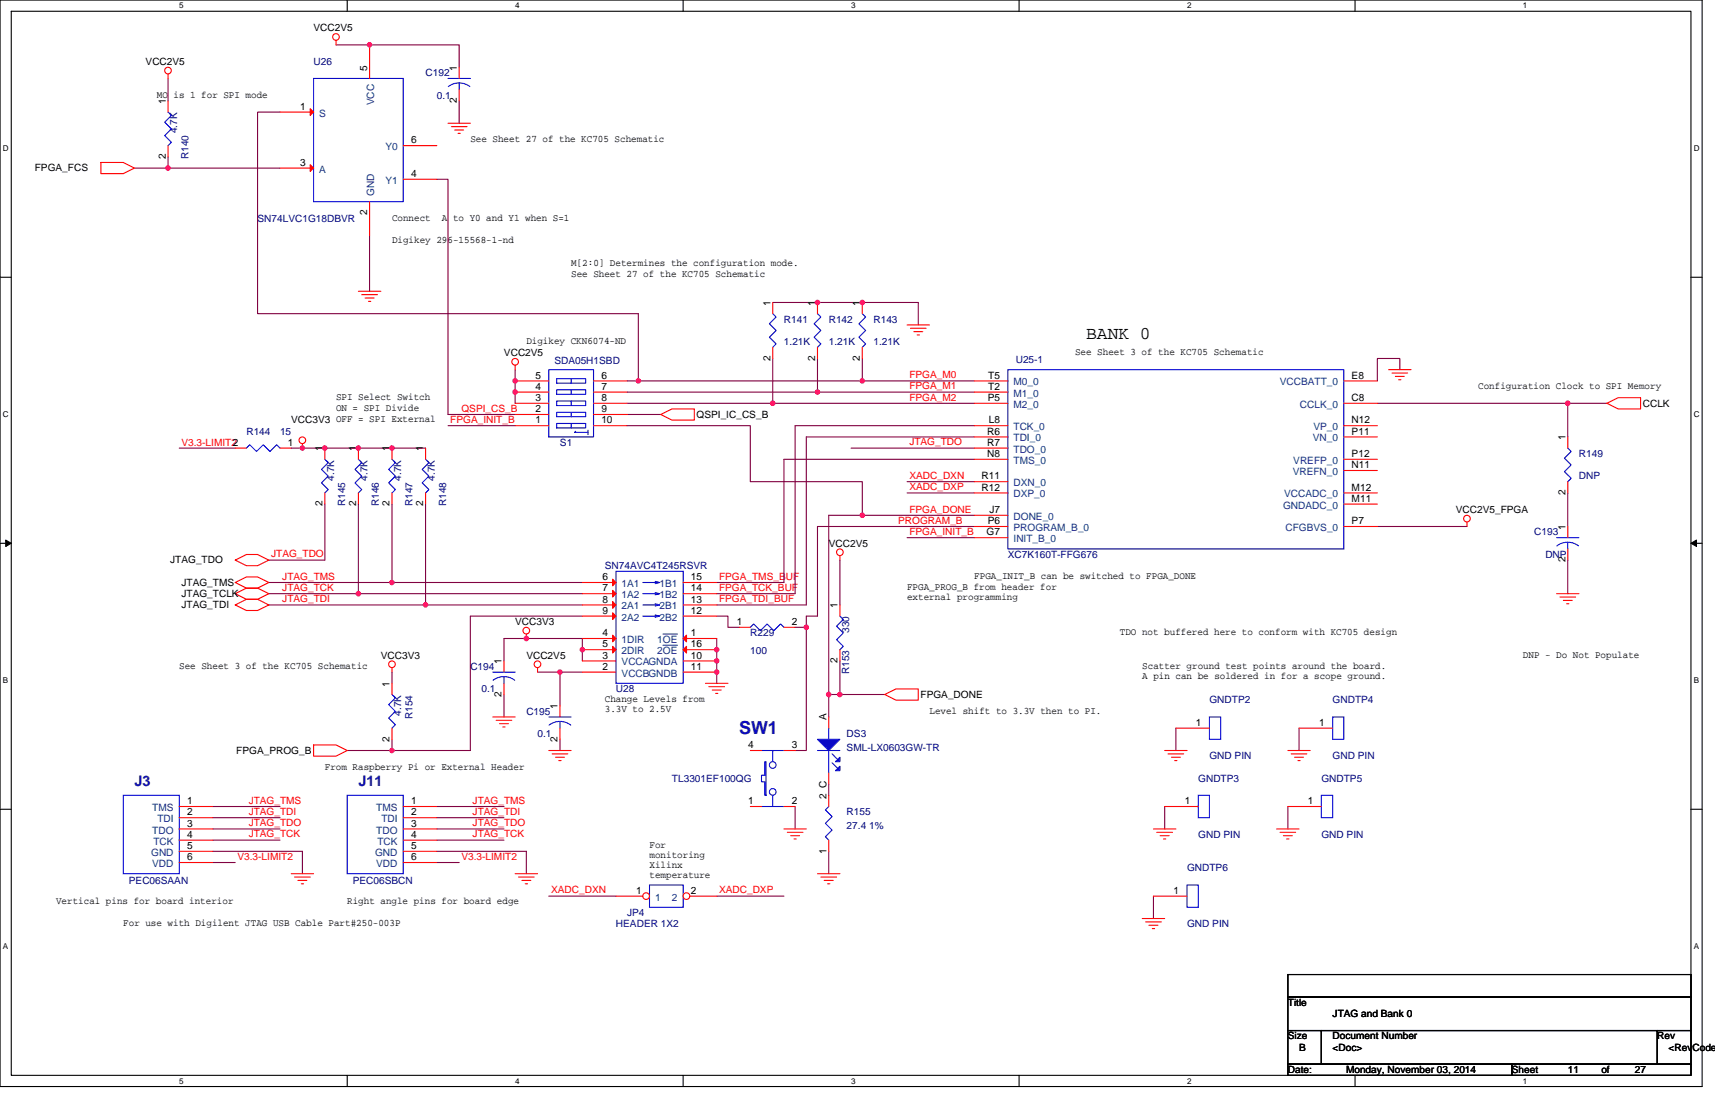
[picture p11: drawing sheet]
<svg xmlns="http://www.w3.org/2000/svg" width="432mm" height="279mm" viewBox="0 0 432 279" stroke-linecap="round" stroke-linejoin="round" font-family="sans-serif">
<path d="M0 0h428.6v273.5h-428.6zM2.8 2.8h422.9v267.9h-422.9z" fill="none" stroke="#000" stroke-width=".28"/>
<g fill="#fff">
<path d="M45.1 .3h1.1v2.3h-1.1z"/>
<path d="M45.1 271h1.1v2.2h-1.1z"/>
</g>
<path d="M87.4 0v2.8M87.4 270.7v2.8" fill="none" stroke="#000" stroke-width=".28"/>
<g fill="#fff">
<path d="M129.7 .3h1.1v2.3h-1.1z"/>
<path d="M129.7 271h1.1v2.2h-1.1z"/>
</g>
<path d="M172 0v2.8M172 270.7v2.8" fill="none" stroke="#000" stroke-width=".28"/>
<g fill="#fff">
<path d="M214.3 .3h1.1v2.3h-1.1z"/>
<path d="M214.3 271h1.1v2.2h-1.1z"/>
</g>
<path d="M256.6 0v2.8M256.6 270.7v2.8" fill="none" stroke="#000" stroke-width=".28"/>
<g fill="#fff">
<path d="M298.9 .3h1.1v2.3h-1.1z"/>
<path d="M298.9 271h1.1v2.2h-1.1z"/>
</g>
<path d="M341.2 0v2.8M341.2 270.7v2.8" fill="none" stroke="#000" stroke-width=".28"/>
<g fill="#fff">
<path d="M383.5 .3h1.1v2.3h-1.1z"/>
<path d="M383.5 271h1.1v2.2h-1.1z"/>
<path d="M.7 36.3h1.5v2.3h-1.5z"/>
<path d="M426.5 36.3h1.4v2.3h-1.4z"/>
<path d="M.7 103.3h1.5v2.2h-1.5z"/>
<path d="M426.5 103.3h1.4v2.2h-1.4z"/>
</g>
<path d="M0 69.8h2.8M425.7 69.8h2.9" fill="none" stroke="#000" stroke-width=".28"/>
<g fill="#fff">
<path d="M.7 170.2h1.4v2.3h-1.4z"/>
<path d="M426.5 170.2h1.3v2.3h-1.3z"/>
</g>
<path d="M0 136.8h2.8M425.7 136.8h2.9" fill="none" stroke="#000" stroke-width=".28"/>
<path d="M1.4 135.9l1.4 .9-1.4 .8zM425.7 136.8l1.4-.9v1.7z" fill="#000" stroke="#000" stroke-width=".25"/>
<g fill="#fff">
<path d="M.7 237.2h1.4v2.2h-1.4z"/>
<path d="M426.4 237.2h1.4v2.2h-1.4z"/>
</g>
<path d="M0 203.7h2.8M425.7 203.7h2.9M324.3 245.3h101.4v5.7h-101.4zM324.3 251h101.4v8.4h-101.4zM324.3 259.4h8.4v8.5h-8.4zM332.7 259.4h84.6v8.5h-84.6zM417.3 259.4h8.4v8.5h-8.4zM324.3 267.9h56.3v2.8h-56.3zM380.6 267.9h45.1v2.8h-45.1z" fill="none" stroke="#000" stroke-width=".28"/>
<g fill="none" stroke="#800040" stroke-width=".28">
<path d="M42.3 19.7v5.7M84.6 11.3h31v5.6M42.3 39.5v2.8M70.5 28.2h-5.6v50.8h95.8v16.9M115.6 25.4v5.6M33.8 42.3h8.5M42.3 42.3h28.2M93 59.2v14.1M110 45.1h2.8v59.2h16.9M194.6 76.1h36.6v5.7M129.7 93v8.5M157.9 95.9h2.8"/>
<path d="M157.9 98.7h47.9M160.7 95.9h56.4M194.6 90.2v11.3M205.8 90.2v8.5M205.8 98.7h39.5M217.1 90.2v5.7M217.1 95.9h28.2M352.4 93v-2.8h-5.6v5.7M45.1 112.8h14.1M107.1 112.8h-33.8M112.8 107.1h16.9M157.9 107.1h31v14.1h28.2v8.5"/>
<path d="M157.9 104.3h8.5M157.9 101.5h36.7M194.6 101.5h50.7M214.3 112.8h31M245.3 107.1h-45.1v42.3h-19.7M245.3 110h-42.3v42.3h-22.5M245.3 115.6h-47.9v31h-16.9M346.8 101.5h47.9M394.7 101.5v8.5M394.7 101.5h9.9M81.8 126.9v14.1h-14.1M90.2 126.9v22.5"/>
<path d="M98.7 126.9v19.7M107.1 126.9v25.4M217.1 129.7h-8.4v45.1M217.1 129.7h28.2M228.4 121.2h16.9M228.4 135.3h16.9M228.4 124.1h16.9M245.3 132.5h-39.5v22.6h-2.8v2.8M346.8 132.5h22.6M394.7 124.1v8.4M67.7 146.6h31M67.7 149.4h22.5"/>
<path d="M67.7 152.3h39.4M90.2 149.4h56.4M98.7 146.6h47.9M107.1 152.3h39.5M146.6 155.1h-28.2v33.8h-19.7M180.5 155.1h2.8v2.8h2.8M200.2 157.9h2.8M203 157.9v31h-2.8M211.5 141v11.3M394.7 141v8.4M98.7 169.2v2.8M126.9 174.8v5.7"/>
<path d="M135.3 169.2h5.7M141 169.2h5.6M141 169.2v8.4M146.6 166.4v-5.7h-19.7v5.7M180.5 160.7v11.3M208.7 174.8v5.7M211.5 166.4v8.4h-2.8M211.5 174.8h11.3M87.4 188.9h11.3M98.7 186.1v2.8M141 186.1v2.8M208.7 197.4v2.8"/>
<path d="M296.1 183.3v5.6M327.1 183.3v5.6M53.6 203h16.9M53.6 211.5h16.9M53.6 205.8h16.9M53.6 208.7h16.9M53.6 217.1h5.6M53.6 214.3h22.5v5.6M110 217.1h5.6M110 214.3h22.5v5.6M110 203h16.9M110 211.5h16.9"/>
<path d="M110 205.8h16.9M110 208.7h16.9M200.2 203v5.7M208.7 214.3v5.6M293.2 203v5.7M324.3 203v5.7M138.2 225.6h16.9M180.5 225.6h16.9M290.4 225.6v5.6"/>
</g>
<g fill="#f0f" stroke="#f0f" stroke-width=".28">
<circle cx="205.8" cy="98.7" r=".55"/>
<circle cx="194.5" cy="101.5" r=".56"/>
<circle cx="129.7" cy="98.7" r=".56"/>
<circle cx="129.7" cy="95.9" r=".56"/>
<circle cx="132.5" cy="160.7" r=".55"/>
<circle cx="141" cy="169.2" r=".55"/>
<circle cx="98.7" cy="146.6" r=".55"/>
<circle cx="90.2" cy="149.4" r=".55"/>
<circle cx="146.6" cy="163.5" r=".55"/>
<circle cx="180.4" cy="166.3" r=".55"/>
<circle cx="180.4" cy="163.5" r=".55"/>
<circle cx="180.4" cy="169.2" r=".55"/>
<circle cx="107.1" cy="152.2" r=".55"/>
<circle cx="394.7" cy="101.5" r=".56"/>
<circle cx="42.3" cy="42.3" r=".55"/>
<circle cx="160.7" cy="95.9" r=".55"/>
<circle cx="217.1" cy="95.9" r=".55"/>
<circle cx="93" cy="11.3" r=".55"/>
<circle cx="217.1" cy="129.7" r=".56"/>
<circle cx="208.6" cy="174.8" r=".55"/>
<circle cx="205.8" cy="76.1" r=".55"/>
<circle cx="217.1" cy="76.1" r=".55"/>
<circle cx="76.1" cy="112.8" r=".55"/>
<circle cx="81.8" cy="112.8" r=".55"/>
<circle cx="90.2" cy="112.8" r=".55"/>
<circle cx="98.7" cy="112.8" r=".55"/>
<circle cx="98.7" cy="188.9" r=".55"/>
<circle cx="203" cy="157.9" r=".56"/>
<circle cx="211.5" cy="174.8" r=".55"/>
</g>
<g fill="none" stroke="#f00" stroke-width=".28">
<path d="M42.3 18.6v1.1M84.6 10.2v1.1M93 11.3v8.4M42.3 25.4v2.8M42.3 36.7v2.8M70.5 28.2h8.5M101.5 36.7h8.5M112.8 31h5.6M113.6 31.9h4M114.5 32.7h2.2M115.3 33.6h.6M25.4 40.9h5.6l2.8 1.4-2.8 1.4h-5.6z"/>
<path d="M70.5 42.3h8.5M93 50.8v8.4M101.5 45.1h8.5M90.2 73.3h5.7M91.1 74.2h3.9M91.9 75h2.3M92.8 75.9h.5M194.6 76.1v2.9M129.7 91.9v1.1M129.7 98.7h8.5M129.7 95.9h8.5M149.4 98.7h8.5"/>
<path d="M149.4 95.9h8.5M194.6 87.4v2.8M228.4 81.8h5.6M229.2 82.6h4M230.1 83.5h2.2M230.9 84.3h.6M245.3 95.9h8.5M245.3 98.7h8.5M338.3 95.9h8.5M349.6 93h5.7M350.5 93.9h3.9M351.3 94.7h2.3"/>
<path d="M352.1 95.6h.6M59.2 112.8h2.8M70.5 112.8h2.8M76.1 111.7v1.1M81.8 112.8v2.8M98.7 112.8v2.8M129.7 107.1h8.5M129.7 104.3h8.5M129.7 101.5h8.5M149.4 107.1h8.5M149.4 104.3h8.5M149.4 101.5h8.5"/>
<path d="M166.4 104.3l2.8-1.4h5.6v2.8h-5.6zM245.3 101.5h8.5M245.3 107.1h8.5M245.3 110h8.5M245.3 112.8h8.5M245.3 115.6h8.5M338.3 101.5h8.5M338.3 110h8.5M338.3 107.1h8.5M338.3 118.4h8.5M338.3 115.6h8.5M394.7 110v2.8"/>
<path d="M404.6 101.5l2.8-1.4h5.7v2.8h-5.7zM81.8 124.1v2.8M98.7 124.1v2.8M211.5 139.9v1.1M245.3 129.7h8.5M245.3 121.2h8.5M245.3 124.1h8.5M245.3 135.3h8.5M245.3 132.5h8.5M338.3 132.5h8.5M338.3 126.9h8.5M338.3 124.1h8.5"/>
<path d="M369.4 131.4v1.1M394.7 132.5v2.8M394.7 138.2v2.8M394.7 121.2v2.9M59.2 146.6l2.8-1.4h2.9l2.8 1.4-2.8 1.4h-2.9zM59.2 152.3l2.8-1.4h2.9l2.8 1.4-2.8 1.4h-2.9zM59.2 141l2.8-1.4h2.9l2.8 1.4-2.8 1.4h-2.9zM59.2 149.4l2.8-1.4h2.9l2.8 1.4-2.8 1.5h-2.9zM132.5 159.6v1.1M146.6 155.1h8.5M146.6 152.3h8.5M146.6 149.4h8.5"/>
<path d="M146.6 146.6h8.5M172 155.1h8.5M172 152.3h8.5M172 149.4h8.5M172 146.6h8.5M186.1 157.9h2.8M197.4 157.9h2.8M211.5 152.3v2.8M391.9 149.4h5.7M392.8 150.3h3.9M393.6 151.1h2.3M394.4 152h.6"/>
<path d="M98.7 168.1v1.1M98.7 172v2.8M135.3 168.1v1.1M146.6 163.5h8.5M146.6 160.7h8.5M146.6 169.2h8.5M146.6 166.4h8.5M172 163.5h8.5M172 166.4h8.5M172 160.7h8.5M172 169.2h8.5M177.6 172h5.7"/>
<path d="M178.5 172.8h3.9M179.3 173.7h2.3M180.2 174.5h.5M211.5 163.5v2.9M222.8 174.8l2.8-1.4h5.6v2.8h-5.6zM79 187.5h5.6l2.8 1.4-2.8 1.4h-5.6zM98.7 183.3v2.8M124.1 180.5h5.6M124.9 181.3h4M125.8 182.2h2.2M126.6 183h.6M138.2 188.9h5.6"/>
<path d="M139 189.8h4M139.9 190.6h2.2M140.7 191.5h.6M293.2 188.9h5.7M294.1 189.8h3.9M294.9 190.6h2.3M295.8 191.5h.5M296.1 183.3h8.4M324.3 188.9h5.6M325.1 189.8h3.9M325.9 190.6h2.3M326.8 191.5h.5"/>
<path d="M327.1 183.3h8.4M73.3 219.9h5.7M101.5 203h8.5M101.5 205.8h8.5M101.5 208.7h8.5M101.5 211.5h8.5M101.5 214.3h8.5M101.5 217.1h8.5M129.7 219.9h5.6M197.4 208.7h5.6M198.2 209.5h4M199.1 210.4h2.2"/>
<path d="M199.9 211.2h.6M205.8 219.9h5.7M290.4 208.7h5.7M291.3 209.5h3.9M292.1 210.4h2.3M292.9 211.2h.6M293.2 203h8.5M321.4 208.7h5.7M322.3 209.5h3.9M323.1 210.4h2.3M324 211.2h.5M74.2 220.8h3.9"/>
<path d="M75 221.6h2.3M75.9 222.5h.5M130.6 220.8h3.9M131.4 221.6h2.2M132.2 222.5h.6M206.7 220.8h3.9M207.5 221.6h2.3M208.4 222.5h.5M287.6 231.2h5.6M288.4 232.1h4M289.3 232.9h2.2M290.1 233.7h.6"/>
<circle cx="42.3" cy="17.8" r=".84"/>
<circle cx="84.6" cy="9.3" r=".84"/>
<circle cx="129.7" cy="91.1" r=".84"/>
<circle cx="76.1" cy="110.8" r=".84"/>
<circle cx="211.5" cy="139" r=".84"/>
<circle cx="369.3" cy="130.5" r=".84"/>
<circle cx="132.5" cy="158.7" r=".84"/>
<circle cx="98.7" cy="167.2" r=".84"/>
<circle cx="135.3" cy="167.2" r=".84"/>
</g>
<g fill="none" stroke="#00f" stroke-width=".28">
<path d="M79 19.7h22.5v31.1h-22.5zM42.3 28.2l.9 .9-1.7 1.7 1.7 1.6-1.7 1.7 1.7 1.7-.9 .9M194.6 79l.8 .8-1.7 1.7 1.7 1.7-1.7 1.7 1.7 1.7-.8 .8M138.2 93h11.2v17h-11.2zM140.1 98.1h7.4v1.2h-7.4zM140.1 95.3h7.4v1.1h-7.4zM143.8 98.1v1.2M143.8 95.3v1.1M253.8 93h84.5v45.2h-84.5zM62 112.8l.9-.8 1.7 1.6 1.7-1.6 1.7 1.6 1.7-1.6 .8 .8M81.8 115.6l.8 .9-1.7 1.7 1.7 1.6-1.7 1.7 1.7 1.7-.8 .9M98.7 115.6l.8 .9-1.6 1.7 1.6 1.6-1.6 1.7 1.6 1.7-.8 .9"/>
<path d="M140.1 106.6h7.4v1.1h-7.4zM140.1 103.8h7.4v1.1h-7.4zM140.1 100.9h7.4v1.2h-7.4zM143.8 106.6v1.1M143.8 103.8v1.1M143.8 100.9v1.2M144.9 108.6l-.2 .2h3.3M148 108.3v1.1M394.7 112.8l.9 .8-1.7 1.7 1.7 1.7-1.7 1.7 1.7 1.7-.9 .8M391.9 135.3h5.7M392 137.4a4.5 4.5 0 0 1 5.4 0M394.7 136.5v1.7"/>
<path d="M155.1 143.8h16.9v28.2h-16.9zM161.8 149.4h4.3l-1.1 .3M161.8 146.6h4.3M161.8 152.3h4.3M165 154.8l1.1 .3h-4.3M165 146.3l1.1 .3M165 149.2l1.1 .2M165 152l1.1 .3M166.1 146.6l-1.1 .3M166.1 152.3l-1.1 .2M166.1 155.1l-1.1 .3M188.9 157.9l.9-.8 1.7 1.7 1.6-1.7 1.7 1.7 1.7-1.7 .9 .8"/>
<path d="M211.5 155.1l.8 .8-1.7 1.7 1.7 1.7-1.7 1.7 1.7 1.7-.8 .8M98.7 174.8l.8 .9-1.6 1.7 1.6 1.6-1.6 1.7 1.6 1.7-.8 .9M304.5 180.5h2.8v5.6h-2.8zM335.5 180.5h2.8v5.6h-2.8zM87.4 200.2h14.1v19.7h-14.1zM301.7 200.2h2.8v5.6h-2.8zM163.5 222.8h8.5v5.6h-8.5z"/>
</g>
<g fill="#f00" stroke="#f00" stroke-width=".28">
<path d="M78.1 27.4l.9 .8-.9 .9z"/>
<path d="M78.1 41.5l.9 .8-.9 .9z"/>
<path d="M154.2 154.2l.9 .9-.9 .8z"/>
<path d="M154.2 151.4l.9 .9-.9 .8z"/>
<path d="M154.2 148.6l.9 .8-.9 .9z"/>
<path d="M154.2 145.8l.9 .8-.9 .9z"/>
<path d="M172 163.5l.8-.8v1.7z"/>
<path d="M172 160.7l.8-.8v1.7z"/>
<path d="M154.2 162.7l.9 .8-.9 .9z"/>
<path d="M154.2 159.9l.9 .8-.9 .9z"/>
</g>
<path d="M166.9 159.6h3.7M166.9 162.4h3.7" fill="none" stroke="#004080" stroke-width=".25"/>
<circle cx="162.7" cy="225.6" r=".84" fill="#fff" stroke="#f00" stroke-width=".28"/>
<path d="M155.1 225.6h6.7" fill="none" stroke="#f00" stroke-width=".28"/>
<circle cx="172.8" cy="225.6" r=".84" fill="#fff" stroke="#f00" stroke-width=".28"/>
<g fill="none" stroke="#f00" stroke-width=".28">
<path d="M115.6 16.9v2.8M115.6 22.6v2.8M205.8 76.1v2.9M217.1 76.1v2.9M205.8 87.4v2.8M217.1 87.4v2.8M90.2 112.8v2.8M107.1 112.8v2.8M90.2 124.1v2.8M107.1 124.1v2.8M126.9 166.4v2.8M126.9 172v2.8"/>
<path d="M141 177.6v2.9M141 183.3v2.8M188.9 188.9h2.8M197.4 188.9h2.8M208.7 180.5v2.8M208.7 194.6v2.8M45.1 203h8.5M45.1 205.8h8.5M45.1 208.7h8.5M45.1 211.5h8.5M45.1 214.3h8.5M45.1 217.1h8.5"/>
<path d="M188.9 203h2.8M197.4 203h2.8M208.7 211.5v2.8M208.7 200.2v2.8M324.3 203h8.4M173.7 225.6h6.8M290.4 225.6h8.5"/>
</g>
<g fill="#00f" stroke="#00f" stroke-width=".28">
<path d="M205.8 186.1h5.7l-2.8 2.8z" fill-rule="evenodd"/>
<path d="M211.5 190.6v1.1h-1.1z" fill-rule="evenodd"/>
<path d="M210.4 194l1.1-1.1v1.1z" fill-rule="evenodd"/>
</g>
<g fill="none" stroke="#00f" stroke-width=".28">
<path d="M112.8 19.7h5.6M112.9 21.8a4.5 4.5 0 0 1 5.4 0M115.6 20.9v1.7M205.8 79l.9 .8-1.7 1.7 1.7 1.7-1.7 1.7 1.7 1.7-.9 .8M217.1 79l.9 .8-1.7 1.7 1.7 1.7-1.7 1.7 1.7 1.7-.9 .8M90.2 115.6l.9 .9-1.7 1.7 1.7 1.6-1.7 1.7 1.7 1.7-.9 .9M107.1 115.6l.9 .9-1.7 1.7 1.7 1.6-1.7 1.7 1.7 1.7-.9 .9M124.1 169.2h5.6M124.1 171.2a4.5 4.5 0 0 1 5.5 0M126.9 170.3v1.7M138.2 180.5h5.6M138.2 182.5a4.5 4.5 0 0 1 5.5 0"/>
<path d="M141 181.6v1.7M191.7 188.9h5.7M192.6 191.7h.3v8.5h-.3v-3.4h-.9v-1.7h.9zM194.6 188.9v2.8M205.8 188.9h5.7M208.7 183.3v2.8M208.7 188.9v5.7M209.5 189.8l1.4 1.4M209.5 192l1.4 1.4M31 200.2h14.1v19.7h-14.1zM191.7 203h5.7M194.6 200.2v2.8"/>
<path d="M208.7 203l-.9 .9 1.7 1.6-1.7 1.7 1.7 1.7-1.7 1.7 .9 .9M332.7 200.2h2.8v5.6h-2.8zM298.9 222.8h2.8v5.6h-2.8z"/>
<circle cx="194.6" cy="199.3" r=".84"/>
<circle cx="194.6" cy="192.6" r=".84"/>
</g>
<g fill="#f0f" stroke="#f0f" stroke-width=".28">
<circle cx="205.8" cy="98.7" r=".55"/>
<circle cx="194.5" cy="101.5" r=".56"/>
<circle cx="129.7" cy="98.7" r=".56"/>
<circle cx="129.7" cy="95.9" r=".56"/>
<circle cx="132.5" cy="160.7" r=".55"/>
<circle cx="141" cy="169.2" r=".55"/>
<circle cx="98.7" cy="146.6" r=".55"/>
<circle cx="90.2" cy="149.4" r=".55"/>
<circle cx="146.6" cy="163.5" r=".55"/>
<circle cx="180.4" cy="166.3" r=".55"/>
<circle cx="180.4" cy="163.5" r=".55"/>
<circle cx="180.4" cy="169.2" r=".55"/>
<circle cx="107.1" cy="152.2" r=".55"/>
<circle cx="394.7" cy="101.5" r=".56"/>
<circle cx="42.3" cy="42.3" r=".55"/>
<circle cx="160.7" cy="95.9" r=".55"/>
<circle cx="217.1" cy="95.9" r=".55"/>
<circle cx="93" cy="11.3" r=".55"/>
<circle cx="217.1" cy="129.7" r=".56"/>
<circle cx="208.6" cy="174.8" r=".55"/>
<circle cx="205.8" cy="76.1" r=".55"/>
<circle cx="217.1" cy="76.1" r=".55"/>
<circle cx="76.1" cy="112.8" r=".55"/>
<circle cx="81.8" cy="112.8" r=".55"/>
<circle cx="90.2" cy="112.8" r=".55"/>
<circle cx="98.7" cy="112.8" r=".55"/>
<circle cx="98.7" cy="188.9" r=".55"/>
<circle cx="203" cy="157.9" r=".56"/>
<circle cx="211.5" cy="174.8" r=".55"/>
</g>
<text font-size="4.5" x="273.5" y="85.4">BANK 0</text>
<text font-size="4.5" fill="#000080" x="186.1" y="184.6">SW1</text>
<g font-size="3.7" fill="#000080">
<text x="33.8" y="198">J3</text>
<text x="90.2" y="198">J11</text>
</g>
<g font-size="2.5">
<text x="79" y="7.9">VCC2V5</text>
<text x="36.7" y="16.4">VCC2V5</text>
<text x="92.5" y="17.8" transform="rotate(-90 92.5 17.8)">5</text>
<text x="115" y="17.8" transform="rotate(-90 115 17.8)">1</text>
<text x="39.5" y="24.6">MO is 1 for SPI mode</text>
<text x="41.7" y="26.2" transform="rotate(-90 41.7 26.2)">1</text>
<text x="75.6" y="27.6">1</text>
<text x="115" y="26" transform="rotate(-90 115 26)">2</text>
<text x="118.4" y="35.8">See Sheet 27 of the KC705 Schematic</text>
<text x="41.7" y="40" transform="rotate(-90 41.7 40)">2</text>
<text x="75.6" y="41.7">3</text>
<text x="103.5" y="36.1">6</text>
<text x="8.8" y="43.1">FPGA_FCS</text>
<text x="103.5" y="44.5">4</text>
<text x="92.5" y="54.1" transform="rotate(-90 92.5 54.1)">2</text>
<text x="98.7" y="55.6">Connect</text>
<text x="111.3" y="55.6">A to Y0 and Y1 when S=1</text>
<text x="98.7" y="61.2">Digikey 296-15568-1-nd</text>
<text x="143.8" y="69.7">See Sheet 27 of the KC705 Schematic</text>
<text x="143.8" y="66.8">M[2:0] Determines the configuration mode.</text>
<text x="194" y="77" transform="rotate(-90 194 77)">1</text>
<text x="205.2" y="77" transform="rotate(-90 205.2 77)">1</text>
<text x="216.5" y="77" transform="rotate(-90 216.5 77)">1</text>
<text x="126.9" y="89.7">VCC2V5</text>
<text x="132.5" y="86.6">Digikey CKN6074-ND</text>
<text x="270.7" y="89.4">See Sheet 3 of the KC705 Schematic</text>
<text x="134.8" y="95.3">5</text>
<text x="151.4" y="95.3">6</text>
<text x="194" y="90.8" transform="rotate(-90 194 90.8)">2</text>
<text x="205.2" y="90.8" transform="rotate(-90 205.2 90.8)">2</text>
<text x="216.5" y="90.8" transform="rotate(-90 216.5 90.8)">2</text>
<text x="248.8" y="95.3">T5</text>
<text x="340.3" y="95.3">E8</text>
<text x="84.6" y="100.7">SPI Select Switch</text>
<text x="134.8" y="100.9">3</text>
<text x="134.8" y="98.1">4</text>
<text x="151.4" y="100.9">8</text>
<text x="151.4" y="98.1">7</text>
<text x="248.7" y="100.9">P5</text>
<text x="248.8" y="98.1">T2</text>
<text x="340.3" y="100.9">C8</text>
<text x="372.2" y="97.9">Configuration Clock to SPI Memory</text>
<text x="73.3" y="106.6">VCC3V3 OFF = SPI External</text>
<text x="84.6" y="103.5">ON = SPI Divide</text>
<text x="134.8" y="106.6">1</text>
<text x="134.8" y="103.7">2</text>
<text x="151.4" y="106.6">10</text>
<text x="151.4" y="103.7">9</text>
<text x="175.4" y="105.2">QSPI_IC_CS_B</text>
<text x="249" y="106.6">L8</text>
<text x="340.3" y="106.6">N12</text>
<text x="413.6" y="102.3">CCLK</text>
<text x="72.5" y="112.2">1</text>
<text x="81.2" y="113.6" transform="rotate(-90 81.2 113.6)">1</text>
<text x="89.6" y="113.6" transform="rotate(-90 89.6 113.6)">1</text>
<text x="98.1" y="113.6" transform="rotate(-90 98.1 113.6)">1</text>
<text x="106.6" y="113.6" transform="rotate(-90 106.6 113.6)">1</text>
<text x="248.5" y="109.4">R6</text>
<text x="248.5" y="112.2">R7</text>
<text x="340.3" y="109.4">P11</text>
<text x="394.1" y="110.8" transform="rotate(-90 394.1 110.8)">1</text>
<text x="248.5" y="115">N8</text>
<text x="340.3" y="115">P12</text>
<text x="340.3" y="117.8">N11</text>
<text x="247.1" y="120.7">R11</text>
<text x="247.1" y="123.5">R12</text>
<text x="340.3" y="123.5">M12</text>
<text x="394.1" y="124.6" transform="rotate(-90 394.1 124.6)">2</text>
<text x="81.2" y="127.5" transform="rotate(-90 81.2 127.5)">2</text>
<text x="89.6" y="127.5" transform="rotate(-90 89.6 127.5)">2</text>
<text x="98.1" y="127.5" transform="rotate(-90 98.1 127.5)">2</text>
<text x="106.6" y="127.5" transform="rotate(-90 106.6 127.5)">2</text>
<text x="248.7" y="131.9">P6</text>
<text x="249.1" y="129.1">J7</text>
<text x="340.3" y="131.9">P7</text>
<text x="340.3" y="126.3">M11</text>
<text x="366.5" y="129.1">VCC2V5_FPGA</text>
<text x="208.7" y="137.6">VCC2V5</text>
<text x="248.4" y="134.7">G7</text>
<text x="394.1" y="133.4" transform="rotate(-90 394.1 133.4)">1</text>
<text x="42.9" y="141.8">JTAG_TDO</text>
<text x="394.1" y="141.6" transform="rotate(-90 394.1 141.6)">2</text>
<text x="45.7" y="147.5">JTAG_TMS</text>
<text x="151.7" y="148.8">7</text>
<text x="151.7" y="146">6</text>
<text x="174" y="148.8">14</text>
<text x="174" y="146">15</text>
<text x="228.4" y="148.6">FPGA_PROG_B from header for</text>
<text x="245.3" y="145.8">FPGA_INIT_B can be switched to FPGA_DONE</text>
<text x="45.7" y="153.1">JTAG_TDI</text>
<text x="45.7" y="150.3">JTAG_TCLK</text>
<text x="151.7" y="154.5">9</text>
<text x="151.7" y="151.7">8</text>
<text x="174" y="154.5">12</text>
<text x="174" y="151.7">13</text>
<text x="210.9" y="153.1" transform="rotate(-90 210.9 153.1)">1</text>
<text x="228.4" y="151.1">external programming</text>
<text x="129.7" y="157.3">VCC3V3</text>
<text x="151.7" y="160.1">4</text>
<text x="174" y="160.1">1</text>
<text x="185.5" y="157.3">1</text>
<text x="199.3" y="157.3">2</text>
<text x="282" y="159.9">TDO not buffered here to conform with KC705 design</text>
<text x="95.9" y="165.8">VCC3V3</text>
<text x="126.3" y="167.2" transform="rotate(-90 126.3 167.2)">1</text>
<text x="132.5" y="165.8">VCC2V5</text>
<text x="151.7" y="162.9">5</text>
<text x="151.7" y="165.8">3</text>
<text x="174" y="165.8">10</text>
<text x="174" y="162.9">16</text>
<text x="210.9" y="166.9" transform="rotate(-90 210.9 166.9)">2</text>
<text x="383.5" y="165.5">DNP - Do Not Populate</text>
<text x="45.1" y="168.4">See Sheet 3 of the KC705 Schematic</text>
<text x="98.1" y="172.8" transform="rotate(-90 98.1 172.8)">1</text>
<text x="151.7" y="168.6">2</text>
<text x="174" y="168.6">11</text>
<text x="287.6" y="168.4">Scatter ground test points around the board.</text>
<text x="287.6" y="170.9">A pin can be soldered in for a scope ground.</text>
<text x="126.3" y="175.4" transform="rotate(-90 126.3 175.4)">2</text>
<text x="140.4" y="178.5" transform="rotate(-90 140.4 178.5)">1</text>
<text x="152.3" y="176.8">Change Levels from</text>
<text x="152.3" y="179.3">3.3V to 2.5V</text>
<text x="231.8" y="175.7">FPGA_DONE</text>
<text x="234" y="179.6">Level shift to 3.3V then to PI.</text>
<text x="208.1" y="181.3" transform="rotate(-90 208.1 181.3)">A</text>
<text x="301.1" y="182.7">1</text>
<text x="332.1" y="182.7">1</text>
<text x="59.5" y="189.8">FPGA_PROG_B</text>
<text x="98.1" y="186.7" transform="rotate(-90 98.1 186.7)">2</text>
<text x="140.4" y="186.7" transform="rotate(-90 140.4 186.7)">2</text>
<text x="188.3" y="188.3">4</text>
<text x="199.3" y="188.3">3</text>
<text x="81.8" y="193.7">From Raspberry Pi or External Header</text>
<text x="47.1" y="202.4">1</text>
<text x="103.5" y="202.4">1</text>
<text x="188.3" y="202.4">1</text>
<text x="199.3" y="202.4">2</text>
<text x="208.1" y="201" transform="rotate(-90 208.1 201)">2 C</text>
<text x="298.3" y="202.4">1</text>
<text x="329.3" y="202.4">1</text>
<text x="47.1" y="205.2">2</text>
<text x="47.1" y="208.1">3</text>
<text x="103.5" y="208.1">3</text>
<text x="103.5" y="205.2">2</text>
<text x="47.1" y="210.9">4</text>
<text x="47.1" y="213.7">5</text>
<text x="103.5" y="210.9">4</text>
<text x="103.5" y="213.7">5</text>
<text x="163.5" y="213.5">For</text>
<text x="163.5" y="216">monitoring</text>
<text x="208.1" y="214.9" transform="rotate(-90 208.1 214.9)">1</text>
<text x="47.1" y="216.5">6</text>
<text x="103.5" y="216.5">6</text>
<text x="163.5" y="218.5">Xilinx</text>
<text x="163.5" y="221">temperature</text>
<text x="14.1" y="227.6">Vertical pins for board interior</text>
<text x="87.4" y="227.6">Right angle pins for board edge</text>
<text x="160.1" y="225">1</text>
<text x="174" y="225">2</text>
<text x="295.5" y="225">1</text>
<text x="31" y="233.2">For use with Digilent JTAG USB Cable Part#250-003P</text>
<text x="324.3" y="253.2">Title</text>
<text x="335.5" y="256">JTAG and Bank 0</text>
<text x="324.3" y="261.6">Size</text>
<text x="335.5" y="261.6">Document Number</text>
<text x="417.3" y="261.6">Rev</text>
<text x="327.1" y="264.5">B</text>
<text x="335.5" y="264.5">&lt;Doc&gt;</text>
<text x="420.1" y="264.5">&lt;RevCode</text>
<text x="324.3" y="270.1">Date:</text>
<text x="338.9" y="270.1">Monday, November 03, 2014</text>
<text x="380.6" y="270.1">Sheet</text>
<text x="394.7" y="270.1">11</text>
<text x="403.2" y="270.1">of</text>
<text x="411.6" y="270.1">27</text>
</g>
<g font-size="2.5" fill="#000080">
<text x="79" y="16.4">U26</text>
<text x="107.1" y="19.2">C192</text>
<text x="110" y="24.8">0.1</text>
<text x="44.6" y="33.6" transform="rotate(-90 44.6 33.6)">4.7K</text>
<text x="47.5" y="40" transform="rotate(-90 47.5 40)">R140</text>
<text x="64.9" y="55.8">SN74LVC1G18DBVR</text>
<text x="197.4" y="81.2">R141</text>
<text x="208.7" y="81.2">R142</text>
<text x="219.9" y="81.2">R143</text>
<text x="197.4" y="86.8">1.21K</text>
<text x="208.7" y="86.8">1.21K</text>
<text x="219.9" y="86.8">1.21K</text>
<text x="139.6" y="91.6">SDA05H1SBD</text>
<text x="255.7" y="91.4">U25-1</text>
<text x="62" y="109.4">R144</text>
<text x="70.5" y="109.4">15</text>
<text x="141" y="112.2">S1</text>
<text x="397.6" y="115">R149</text>
<text x="84.1" y="121" transform="rotate(-90 84.1 121)">4.7K</text>
<text x="92.6" y="121" transform="rotate(-90 92.6 121)">4.7K</text>
<text x="101" y="121" transform="rotate(-90 101 121)">4.7K</text>
<text x="109.5" y="121" transform="rotate(-90 109.5 121)">4.7K</text>
<text x="397.6" y="120.7">DNP</text>
<text x="86.9" y="127.4" transform="rotate(-90 86.9 127.4)">R145</text>
<text x="95.4" y="127.4" transform="rotate(-90 95.4 127.4)">R146</text>
<text x="103.8" y="127.4" transform="rotate(-90 103.8 127.4)">R147</text>
<text x="112.3" y="127.4" transform="rotate(-90 112.3 127.4)">R148</text>
<text x="386.3" y="134.8">C193</text>
<text x="152.3" y="143.2">SN74AVC4T245RSVR</text>
<text x="253.8" y="140.4">XC7K160T-FFG676</text>
<text x="389.1" y="140.4">DNP</text>
<text x="188.9" y="160.1">R229</text>
<text x="213.8" y="159.3" transform="rotate(-90 213.8 159.3)">330</text>
<text x="188.9" y="164.7">100</text>
<text x="118.4" y="168.6">C194</text>
<text x="213.8" y="169.7" transform="rotate(-90 213.8 169.7)">R153</text>
<text x="121.2" y="174.2">0.1</text>
<text x="132.5" y="179.9">C195</text>
<text x="155.1" y="174.2">U28</text>
<text x="304.5" y="177.1">GNDTP2</text>
<text x="335.5" y="177.1">GNDTP4</text>
<text x="101" y="180.2" transform="rotate(-90 101 180.2)">4.7K</text>
<text x="103.8" y="181" transform="rotate(-90 103.8 181)">R154</text>
<text x="135.3" y="185.5">0.1</text>
<text x="213.2" y="185.5">DS3</text>
<text x="213.2" y="188.9">SML-LX0603GW-TR</text>
<text x="304.5" y="191.2">GND PIN</text>
<text x="335.5" y="191.2">GND PIN</text>
<text x="169.2" y="196.8">TL3301EF100QG</text>
<text x="301.7" y="196.8">GNDTP3</text>
<text x="332.7" y="196.8">GNDTP5</text>
<text x="213.2" y="205.3">R155</text>
<text x="213.2" y="208.6">27.4 1%</text>
<text x="301.7" y="210.9">GND PIN</text>
<text x="332.7" y="210.9">GND PIN</text>
<text x="298.9" y="219.4">GNDTP6</text>
<text x="32.4" y="222.5">PEC06SAAN</text>
<text x="88.8" y="222.5">PEC06SBCN</text>
<text x="155.1" y="233.4">HEADER 1X2</text>
<text x="157.9" y="230.6">JP4</text>
<text x="298.9" y="233.4">GND PIN</text>
</g>
<g font-size="2.5" fill="#004080">
<text x="80.4" y="29.4">S</text>
<text x="94.2" y="26.5" transform="rotate(-90 94.2 26.5)">VCC</text>
<text x="97" y="37.8">Y0</text>
<text x="80.4" y="43.5">A</text>
<text x="97" y="46.3">Y1</text>
<text x="94.2" y="49.3" transform="rotate(-90 94.2 49.3)">GND</text>
<text x="255.2" y="97">M0_0</text>
<text x="255.2" y="99.8">M1_0</text>
<text x="322.2" y="97">VCCBATT_0</text>
<text x="255.2" y="102.7">M2_0</text>
<text x="327.3" y="102.7">CCLK_0</text>
<text x="255.2" y="108.3">TCK_0</text>
<text x="255.2" y="111.1">TDI_0</text>
<text x="255.2" y="113.9">TDO_0</text>
<text x="330.6" y="111.1">VN_0</text>
<text x="330.7" y="108.3">VP_0</text>
<text x="255.2" y="116.8">TMS_0</text>
<text x="325.5" y="119.6">VREFN_0</text>
<text x="325.6" y="116.8">VREFP_0</text>
<text x="255.2" y="122.4">DXN_0</text>
<text x="255.2" y="125.2">DXP_0</text>
<text x="323.3" y="125.2">VCCADC_0</text>
<text x="255.2" y="130.9">DONE_0</text>
<text x="323.1" y="128">GNDADC_0</text>
<text x="255.2" y="136.5">INIT_B_0</text>
<text x="255.2" y="133.7">PROGRAM_B_0</text>
<text x="323.7" y="133.7">CFGBVS_0</text>
<text x="156.5" y="147.8">1A1</text>
<text x="166.1" y="147.8">1B1</text>
<text x="156.5" y="153.4">2A1</text>
<text x="156.5" y="150.6">1A2</text>
<text x="166.1" y="153.4">2B1</text>
<text x="166.1" y="150.6">1B2</text>
<text x="156.5" y="156.2">2A2</text>
<text x="156.5" y="161.9">1DIR</text>
<text x="165.5" y="161.9">1OE</text>
<text x="166.1" y="156.2">2B2</text>
<text x="156.5" y="164.7">2DIR</text>
<text x="156.5" y="167.5">VCCAGNDA</text>
<text x="165.5" y="164.7">2OE</text>
<text x="156.5" y="170.3">VCCBGNDB</text>
<text x="38.4" y="204.2">TMS</text>
<text x="38.4" y="209.8">TDO</text>
<text x="39.6" y="207">TDI</text>
<text x="94.7" y="204.2">TMS</text>
<text x="94.7" y="209.8">TDO</text>
<text x="96" y="207">TDI</text>
<text x="38.1" y="215.4">GND</text>
<text x="38.6" y="212.6">TCK</text>
<text x="94.4" y="215.4">GND</text>
<text x="95" y="212.6">TCK</text>
<text x="38.3" y="218.2">VDD</text>
<text x="94.7" y="218.2">VDD</text>
<text x="165" y="226.7">1</text>
<text x="169.2" y="226.7">2</text>
</g>
<g font-size="2.5" fill="#f00">
<text x="229" y="95.2">FPGA_M0</text>
<text x="229" y="98">FPGA_M1</text>
<text x="229" y="100.8">FPGA_M2</text>
<text x="113.4" y="106.5">FPGA_INIT_B</text>
<text x="116.2" y="103.7">QSPI_CS_B</text>
<text x="45.7" y="112.2">V3.3-LIMIT22</text>
<text x="229" y="112.1">JTAG_TDO</text>
<text x="229" y="120.6">XADC_DXN</text>
<text x="229" y="123.4">XADC_DXP</text>
<text x="226.1" y="131.8">PROGRAM_B</text>
<text x="229" y="129">FPGA_DONE</text>
<text x="229" y="134.7">FPGA_INIT_B</text>
<text x="68.3" y="140.3">JTAG_TDO</text>
<text x="71.1" y="145.9">JTAG_TMS</text>
<text x="71.1" y="148.8">JTAG_TCK</text>
<text x="181" y="148.8">FPGA_TCK_BUF</text>
<text x="181" y="145.9">FPGA_TMS_BUF</text>
<text x="71.1" y="151.6">JTAG_TDI</text>
<text x="181" y="151.6">FPGA_TDI_BUF</text>
<text x="62.6" y="202.3">JTAG_TMS</text>
<text x="119" y="202.3">JTAG_TMS</text>
<text x="62.6" y="205.1">JTAG_TDI</text>
<text x="62.6" y="208">JTAG_TDO</text>
<text x="119" y="205.1">JTAG_TDI</text>
<text x="119" y="208">JTAG_TDO</text>
<text x="62.6" y="210.8">JTAG_TCK</text>
<text x="119" y="210.8">JTAG_TCK</text>
<text x="59.8" y="216.5">V3.3-LIMIT2</text>
<text x="116.2" y="216.5">V3.3-LIMIT2</text>
<text x="138.7" y="224.9">XADC_DXN</text>
<text x="181" y="224.9">XADC_DXP</text>
</g>
<g font-size="2">
<text x="45.1" y="2.1">5</text>
<text x="129.7" y="2.1">4</text>
<text x="214.3" y="2.1">3</text>
<text x="298.9" y="2.1">2</text>
<text x="383.5" y="2.1">1</text>
<text x=".7" y="38.1">D</text>
<text x="426.5" y="38.1">D</text>
<text x=".7" y="105.1">C</text>
<text x="426.5" y="105.1">C</text>
<text x=".7" y="172">B</text>
<text x="426.5" y="172">B</text>
<text x=".7" y="239">A</text>
<text x="426.5" y="239">A</text>
<text x="45.1" y="272.8">5</text>
<text x="129.7" y="272.8">4</text>
<text x="214.3" y="272.8">3</text>
<text x="298.9" y="272.8">2</text>
<text x="383.5" y="272.8">1</text>
</g>
</svg>
